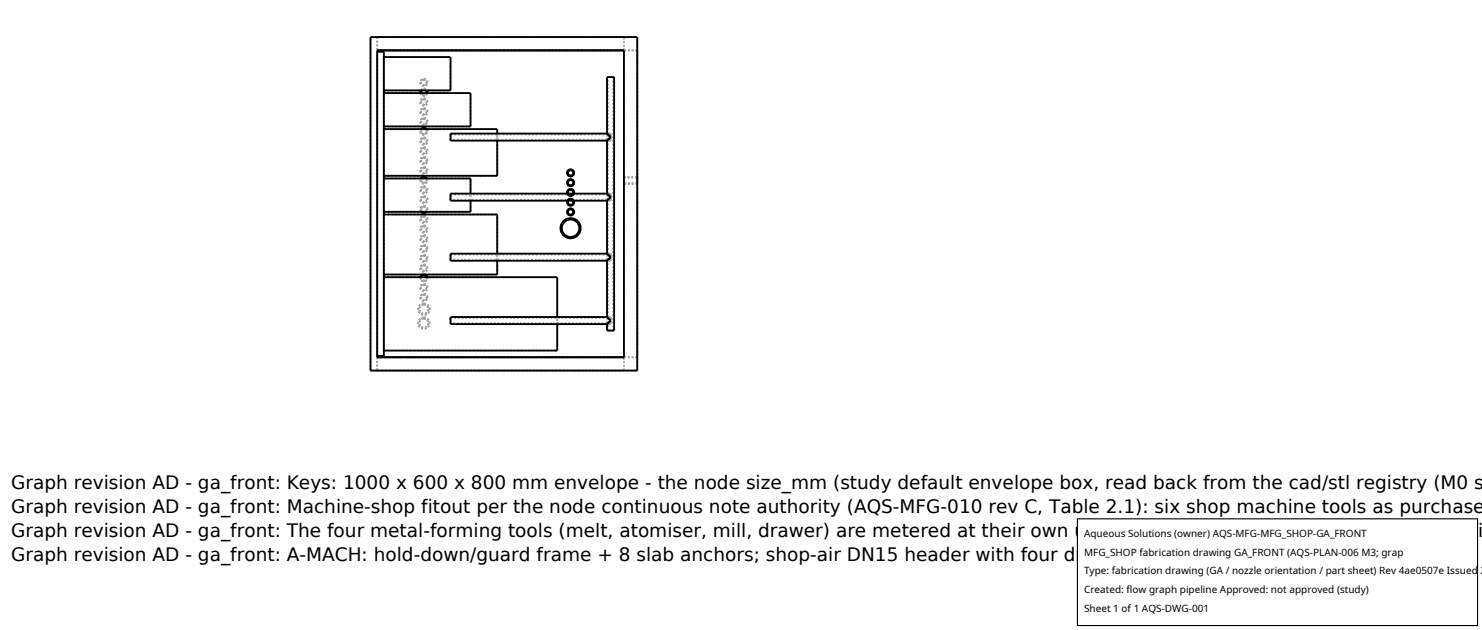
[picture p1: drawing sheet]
<svg xmlns="http://www.w3.org/2000/svg" width="212mm" height="90mm" viewBox="0 0 212 90" stroke-linecap="round" stroke-linejoin="round" font-family="sans-serif">
<g fill="none" stroke="#a0a0a0" stroke-width=".26" stroke-dasharray=".3 .3" stroke-linecap="butt">
<path d="M52.9 5.3h38.1M53.9 7.2h35.2M53.9 5.3v1.9M53.9 5.3h35.2M53.9 7.4h.9M54.8 18.1v-4.8M54.8 12.9v-4.8M54.8 18.4h16.2M54.8 18.1h12.4M54.8 13.3h12.4M54.8 12.9h9.5M54.8 8.1h9.5"/>
<path d="M60.1 12.9l.4-.2M60.3 12.9l.2-.1M60.5 19.6l.4 .2 .1 .3-.1 .4-.4 .1-.3-.1-.2-.4 .2-.3 .3-.2M60.5 19.8l.3 .1 .1 .3-.1 .2-.3 .1-.3-.1v-.3l.1-.2 .2-.1M60.5 18.2l.4 .2 .1 .4-.1 .3-.4 .2-.3-.2-.2-.4 .2-.3 .3-.2M60.5 18.4l.3 .1 .1 .2-.1 .3-.3 .1-.2-.1-.1-.2 .1-.3 .2-.1M60.5 16.8l.4 .2 .1 .4-.1 .3-.4 .2-.4-.2-.1-.4 .2-.3 .3-.2M60.5 17l.3 .1 .1 .3-.1 .2-.3 .1-.2-.1-.1-.3 .1-.2 .2-.1M60.5 15.4l.4 .2 .1 .4-.1 .3-.4 .2-.3-.2-.2-.4 .2-.3 .3-.2M60.5 15.6l.3 .1 .1 .3-.1 .2-.3 .1-.2-.1-.1-.3 .1-.2 .2-.1M60.5 14.1l.4 .1 .1 .4-.1 .3-.4 .2-.4-.2-.1-.4 .2-.3 .3-.1M60.5 14.2l.3 .1 .1 .3-.1 .2-.3 .1-.2-.1-.1-.2 .1-.3 .2-.1"/>
<path d="M60.5 12.7l.5 .2M60.5 12.7l.4 .1 .1 .4-.1 .3-.4 .2-.3-.2-.2-.4 .2-.3 .3-.1M60.5 12.8l.3 .1M60.5 12.8l.3 .1 .1 .3-.1 .2-.3 .1-.2-.1-.1-.2 .1-.3 .2-.1M60.5 11.3l.4 .1 .1 .4-.1 .3-.4 .2-.3-.2-.2-.4 .2-.3 .3-.1M60.5 11.4l.3 .1 .1 .3-.1 .3h-.3l-.2-.1-.1-.2 .1-.3 .2-.1M60.7 18.4l.2 .2v.3l-.1 .1-.3 .1-.2-.1-.1-.1v-.3l.1-.2M60.9 13.3l-.3 .2h-.3l-.1-.2M60.9 18.4l.1 .3v.3l-.4 .3-.3-.1-.2-.2-.1-.3 .1-.3M61 13.3l-.1 .3-.3 .1-.4-.1-.2-.3M64.3 12.9v-4.8M64.3 19.2v.8"/>
<path d="M64.3 20v-.8M64.3 19.2h22.4M67.2 18.1v-4.8M86.7 19.1l.5 .5M86.7 19.2l.2 .4-.2 .4M86.7 20l.2-.4-.2-.4M86.7 20h-22.4M86.7 19.2v.8M86.8 11h.8M86.8 19.1v-8.1M86.8 19.1l.4 .1M86.8 19.2l.4 .4"/>
<path d="M86.8 20l.4-.4M86.8 19.2v.8M87.2 19.9l-.4 .2M87.2 19.6v.3M87.2 19.2v.4M87.2 19.2l-.4-.1M87.2 19.2v-.1M87.2 19.1v.1M87.2 19.6v-.4M87.2 19.6v.4M87.2 20v-.4M87.2 19.9v.2"/>
<path d="M87.2 19.1h-.4M87.2 19.2h-.4M87.2 20h-.4M87.6 11h-.8M87.6 11v36.2M87.7 11h-1M89.1 5.3h-35.2M89.1 7.2v-1.9M91 7.2v43.8M91 7.2h-1.9M54.8 39.2v-8.6M54.8 30.2v-4.7"/>
<path d="M54.8 25.1v-6.7M54.8 39.6h24.8M54.8 39.2h16.2M54.8 30.6h16.2M54.8 30.2h12.4M54.8 25.5h12.4M54.8 25.1h16.2M60.2 30.2l-.2-.2 .1-.3 .2-.2 .2-.1M60.4 39.2h.1M60.4 30.2l-.2-.1v-.3l.1-.2 .2-.1M60.5 29.4l.3 .1 .2 .2v.3l-.1 .2M60.5 29.4l.4 .2 .1 .3-.1 .4-.4 .1-.3-.2-.2-.3 .2-.4 .3-.1"/>
<path d="M60.5 29.5l.3 .1 .1 .2v.3l-.2 .1M60.5 29.5l.3 .2 .1 .2-.1 .3-.3 .1-.2-.1-.1-.3 .1-.3 .2-.1M60.5 39.2h.2M60.5 39.2l.4 .1 .1 .4-.1 .3-.4 .2-.4-.2-.1-.4 .2-.3 .3-.1M60.5 39.3l.3 .1 .1 .3-.1 .2-.3 .2-.2-.2-.1-.2 .1-.3 .2-.1M60.5 37.8l.4 .1 .1 .4-.1 .3-.4 .2-.4-.2-.1-.4 .2-.3 .3-.1M60.5 37.9l.3 .1 .1 .3-.1 .3-.3 .1-.2-.2-.1-.2 .1-.3 .2-.1M60.5 36.4l.4 .1 .1 .4-.1 .3-.4 .2-.3-.2-.2-.3 .2-.4 .3-.1M60.5 36.5l.3 .1 .1 .3-.1 .3-.3 .1-.2-.2-.1-.2 .1-.3 .2-.1M60.5 35l.4 .1 .1 .4-.1 .3-.4 .2-.3-.1-.2-.4 .2-.4 .3-.1M60.5 35.1l.3 .1 .1 .3-.1 .3-.3 .1-.2-.1-.1-.3 .1-.3 .2-.1M60.5 33.6l.4 .1 .1 .4-.1 .4-.4 .1-.3-.2-.2-.3 .2-.4 .3-.1"/>
<path d="M60.5 33.7l.3 .1 .1 .3-.1 .3-.3 .1-.2-.1-.1-.3 .1-.3 .2-.1M60.5 32.2l.4 .2 .1 .3-.1 .4-.4 .1-.3-.2-.2-.3 .2-.4 .3-.1M60.5 32.3l.3 .1 .1 .3-.1 .3-.3 .1-.2-.1-.1-.3 .1-.3 .2-.1M60.5 30.8l.4 .2 .1 .3-.1 .4-.4 .1-.4-.2-.1-.3 .2-.4 .3-.1M60.5 30.9l.3 .2 .1 .2-.1 .3-.3 .1-.2-.1-.1-.3 .1-.3 .2-.1M60.5 28l.4 .2 .1 .3-.1 .4-.4 .1-.3-.1-.2-.4 .1-.3 .4-.2M60.5 28.1l.3 .1 .1 .3-.1 .3-.3 .1-.2-.1-.1-.3 .1-.3 .2-.1M60.5 26.6l.4 .2 .1 .3-.1 .4-.4 .1-.3-.1-.2-.4 .2-.4 .3-.1M60.5 26.7l.3 .2 .1 .2-.1 .3-.3 .1-.2-.1-.1-.3 .1-.3 .2-.1M60.5 25.2l.4 .2 .1 .3-.1 .4-.4 .1-.3-.1-.2-.4 .2-.4 .3-.1M60.5 25.3l.3 .2 .1 .2-.1 .3-.3 .1-.2-.1-.1-.3 .1-.2 .2-.2M60.5 23.8l.4 .2 .1 .3-.1 .4-.4 .1-.4-.1-.1-.4 .2-.3 .3-.2"/>
<path d="M60.5 24l.3 .1 .1 .2-.1 .3-.3 .1-.2-.1-.1-.3 .1-.3h.2M60.5 22.4l.4 .2 .1 .3-.1 .4-.4 .1-.3-.1-.2-.4 .2-.3 .3-.2M60.5 22.6l.3 .1 .1 .2-.1 .3-.3 .1-.2-.1-.1-.3 .1-.2 .2-.1M60.5 21l.4 .2 .1 .3-.1 .4-.4 .1-.4-.1-.1-.4 .2-.3 .3-.2M60.5 21.2l.3 .1 .1 .3-.1 .2-.3 .1-.2-.1-.1-.3 .1-.2 .2-.1M60.8 25.5l.1 .4-.4 .2-.3-.2v-.4M60.9 39.6l-.1 .3-.3 .2-.2-.2-.1-.3M61 25.5v.5l-.4 .2-.5-.2v-.5M61 39.6l-.1 .4-.3 .2-.4-.2-.2-.4M64.3 20.1v-1M64.3 28.7v-1.1M64.3 27.8v.7"/>
<path d="M64.3 28.5v-.7M64.3 27.8h22.4M64.3 37.2v-1M64.3 36.3v.8M64.3 37.1v-.8M64.3 36.3h22.4M67.2 30.2v-4.7M67.2 28.7v-1.1M71 39.2v-8.6M71 37.2v-1M71 25.1v-6.7M71 20.1v-1"/>
<path d="M81 27.6h.2M81.2 28.7h-.2M81.5 27l-.4 .1-.1 .4 .1 .3 .4 .2 .3-.1 .2-.4-.1-.4-.4-.1M81.5 27.1l-.3 .1-.1 .3 .1 .2 .3 .2 .3-.1 .1-.3-.1-.3-.3-.1M81.5 25.6l-.4 .1-.1 .4 .1 .3 .4 .2 .3-.1 .2-.4-.1-.4-.4-.1M81.5 25.7l-.3 .1-.1 .3 .1 .2 .3 .2 .2-.1 .2-.3-.1-.3-.3-.1M81.5 31.2l-.6 .1-.4 .3-.3 .4-.1 .6 .1 .5 .3 .5 .4 .3 .6 .1 .5-.1 .5-.3 .3-.4 .1-.6-.1-.5-.3-.5-.5-.3-.5-.1M81.5 31.3l-.5 .1-.4 .3-.3 .4-.1 .5 .1 .4 .3 .5 .4 .2 .5 .1 .5-.1 .4-.2 .2-.4 .1-.5-.1-.5-.2-.4-.5-.3-.4-.1M81.5 24.2l-.4 .1-.1 .4 .1 .3 .4 .2 .3-.1 .2-.4-.1-.4-.4-.1M81.5 24.3l-.3 .1-.1 .3 .1 .2 .3 .2 .2-.1 .2-.3-.1-.3-.3-.1M81.5 29.8l-.4 .1-.1 .3 .1 .4 .4 .2 .3-.2 .2-.3-.1-.4-.4-.1M81.5 29.9l-.3 .1-.1 .2 .1 .3 .3 .1 .2-.1 .2-.2-.1-.3-.3-.1"/>
<path d="M81.5 28.4l-.4 .1-.1 .4 .1 .3 .4 .2 .3-.2 .2-.3-.1-.4-.4-.1M81.5 28.5l-.3 .1-.1 .3 .1 .2 .3 .1h.2l.2-.3-.1-.3-.3-.1M81.8 27.6h.2M82 28.7h-.2M86.7 37.2l.5-.5M86.7 36.2l.5 .5M86.7 28.7l.5-.5M86.7 27.6l.5 .6M86.7 20.1l.5-.5M86.7 27.8l.2 .3-.2 .4M86.7 28.5l.2-.3-.2-.4M86.7 36.3l.2 .4-.2 .4"/>
<path d="M86.7 37.1l.2-.4-.2-.4M86.7 28.5h-22.4M86.7 27.8v.7M86.7 37.1h-22.4M86.7 36.3v.8M86.8 36.2v-7.5M86.8 27.6v-7.5M86.8 20.1l.4-.2M86.8 27.6l.4 .2M86.8 28.7l.4-.2M86.8 36.2l.4 .2M86.8 37.2l.4-.1"/>
<path d="M86.8 27.8l.4 .4M86.8 28.5l.4-.3M86.8 36.3l.4 .4M86.8 37.1l.4-.4M86.8 27.8v.7M86.8 36.3v.8M87.2 37.1l-.4 .1M87.2 36.7v.4M87.2 36.4v.3M87.2 36.4l-.4-.2M87.2 28.5l-.4 .2M87.2 28.2v.3"/>
<path d="M87.2 27.8v.4M87.2 27.8l-.4-.2M87.2 20.1v-.2M87.2 27.8v-.2M87.2 27.6v.2M87.2 28.2v-.4M87.2 28.5v-.3M87.2 28.5v.2M87.2 28.7v-.2M87.2 36.4v-.2M87.2 36.2v.2M87.2 36.7v-.4"/>
<path d="M87.2 36.3v.4M87.2 37.1v-.4M87.2 37.1v.1M87.2 37.2v-.1M87.2 20.1h-.4M87.2 27.6h-.4M87.2 27.8h-.4M87.2 28.5h-.4M87.2 28.7h-.4M87.2 36.2h-.4M87.2 36.3h-.4M87.2 37.1h-.4"/>
<path d="M87.2 37.2h-.4M89.1 25.3h1.9M89.1 25.3v1M89.1 26.3v-1M89.1 25.4h1.9M89.1 25.4v.7M89.1 26.1v-.7M91 25.3v1M91 26.3v-1M91 25.4v.7M91 26.1v-.7M91 26.3h-1.9"/>
<path d="M91 26.1h-1.9M52.9 52.9h38.1M52.9 52.9v-47.6M53.9 52.9h35.2M53.9 51v-43.8M53.9 51h35.2M53.9 51v1.9M53.9 50.8v-43.4M53.9 50.8h.9M54.8 50.8v-43.4M54.8 50.1v-10.5M54.8 50.1h24.8"/>
<path d="M60.5 42l.4 .1 .1 .4-.1 .3-.4 .2-.3-.2-.2-.3 .2-.4 .3-.1M60.5 42.1l.3 .1 .1 .3-.1 .2-.3 .1-.2-.1-.1-.2 .1-.3 .2-.1M60.5 45.3l.6 .3 .2 .6-.2 .5-.6 .2-.6-.2-.2-.6 .3-.5 .5-.3M60.5 45.5l.5 .2 .2 .5-.2 .4-.5 .2-.4-.2-.2-.5 .2-.4 .4-.2M60.5 43.4l.6 .2 .2 .6-.2 .5-.6 .3-.5-.3-.3-.6 .3-.5 .5-.2M60.5 43.5l.5 .2 .2 .5-.2 .4-.5 .2-.4-.2-.2-.5 .2-.4 .4-.2M60.5 40.6l.4 .1 .1 .4-.1 .3-.4 .2-.3-.2-.2-.4 .2-.3 .3-.1M60.5 40.7l.3 .1 .1 .3-.1 .3h-.3l-.3-.1v-.2l.1-.3 .2-.1M64.3 45.4v.7M64.3 46.1v-.7M64.3 45.4h22.4M64.3 46.3v-1"/>
<path d="M79.6 50.1v-10.5M79.6 46.3v-1M86.7 45.4l.2 .4-.2 .3M86.7 46.1l.2-.3-.2-.4M86.7 45.3l.5 .5M86.7 46.3l.5-.5M86.7 45.4v.7M86.7 46.1h-22.4M86.8 45.3l.4 .1M86.8 46.3l.4-.2M86.8 47.2v-.9M86.8 47.2h.8"/>
<path d="M86.8 45.3v-8.1M86.8 46.1l.4-.3M86.8 45.4l.4 .4M86.8 45.4v.7M87.2 45.4v.4M87.2 45.8v.3M87.2 46.1l-.4 .2M87.2 45.4l-.4-.1M87.2 46.1v.2M87.2 46.3v-.2M87.2 46.1v-.3M87.2 45.8v-.4"/>
<path d="M87.2 45.4v-.1M87.2 45.3v.1M87.2 46.3h-.4M87.2 46.1h-.4M87.2 45.4h-.4M87.2 45.3h-.4M87.6 47.2h-.8M87.7 47.2h-1M89.1 52.9h-35.2M89.1 51v-43.8M89.1 52.9v-1.9M91 52.9v-47.6"/>
<path d="M91 51v-43.8M91 51h-1.9"/>
</g>
<g fill="none" stroke="#000" stroke-width=".26">
<path d="M52.9 5.3h38.1v47.6h-38.1zM53.9 7.2h35.2v43.8h-35.2zM53.9 7.4h.9v43.4h-.9M54.8 18.4h16.2v.7M54.8 13.3h12.4v4.8h-12.4M54.8 8.1h9.5v4.8h-9.5M60.1 12.9l-.1 .4M60.1 18.4l.4-.2 .4 .2M60.3 12.9l-.1 .4M60.3 18.4h.4M60.8 12.9l.1 .4M61 12.9v.4"/>
<path d="M86.7 19.1l.5 .5M86.7 19.1h-22.4v1h22.4M86.7 19.1v-8.1h1v36.2h-1v-.9M86.8 19.2l.4 .4M87.2 19.6l-.5 .5M87.2 19.6l-.4 .4M54.8 39.6h24.8v5.7M54.8 30.6h16.2v5.6M54.8 25.5h12.4v2.1M60.1 25.5l.4-.3 .3 .1 .2 .2M60.2 30.2l.3 .2 .4-.2M60.2 39.6l.1-.2 .2-.1 .3 .1 .1 .2"/>
<path d="M60.2 25.5l.3-.2 .3 .2M60.4 39.2l-.4 .4M60.4 30.2h.3M60.7 39.2l.3 .4M67.2 28.7v1.5h-12.4M71 37.2v2h-16.2M71 20.1v5h-16.2M81 27.6h-16.7v1.1h16.7M81.2 27.6h.6M81.2 28.7h.6M82 28.7h4.7M82 27.6h4.7"/>
<path d="M86.7 27.6l.5 .6M86.7 36.2l.5 .5M86.7 36.2h-22.4v1h22.4M86.7 20.1v7.5M86.7 28.7v7.5M86.7 37.2v8.1M86.8 27.8l.4 .4M86.8 36.3l.4 .4M87.2 36.7l-.5 .5M87.2 36.7l-.4 .4M87.2 28.2l-.5 .5M79.6 46.3v3.8h-24.8"/>
<path d="M86.7 45.3l.5 .5M86.7 45.3h-22.4v1h22.4M86.8 45.4l.4 .4M87.2 45.8l-.5 .5M87.2 45.8l-.4 .3"/>
<circle cx="81.5" cy="26.1" r=".51"/>
<circle cx="81.5" cy="27.5" r=".51"/>
<circle cx="81.5" cy="32.6" r="1.44"/>
<circle cx="81.5" cy="30.3" r=".38"/>
<circle cx="81.5" cy="32.6" r="1.25"/>
<circle cx="81.5" cy="24.7" r=".38"/>
<circle cx="81.5" cy="28.9" r=".51"/>
<circle cx="81.5" cy="27.5" r=".38"/>
<circle cx="81.5" cy="26.1" r=".37"/>
<circle cx="81.5" cy="24.7" r=".51"/>
<circle cx="81.5" cy="30.3" r=".51"/>
<circle cx="81.5" cy="28.9" r=".38"/>
</g>
<path d="M153.9 74.1h57.1v15.2h-57.1z" fill="#fff" stroke="#000" stroke-width=".16"/>
<g font-size="2.6">
<text x="1.6" y="69.8">Graph revision AD - ga_front: Keys: 1000 x 600 x 800 mm envelope - the node size_mm (study default envelope box, read back from the cad/stl registry (M0 s</text>
<text x="1.6" y="73.3">Graph revision AD - ga_front: Machine-shop fitout per the node continuous note authority (AQS-MFG-010 rev C, Table 2.1): six shop machine tools as purchase</text>
<text x="1.6" y="76.7">Graph revision AD - ga_front: The four metal-forming tools (melt, atomiser, mill, drawer) are metered at their own units since the rev C split - not part of this fi</text>
<text x="1.6" y="80.2">Graph revision AD - ga_front: A-MACH: hold-down/guard frame + 8 slab anchors; shop-air DN15 header with four drop legs</text>
</g>
<g font-size="1.4">
<text x="154.8" y="76.6">Aqueous Solutions (owner) AQS-MFG-MFG_SHOP-GA_FRONT</text>
<text x="154.8" y="79.3">MFG_SHOP fabrication drawing GA_FRONT (AQS-PLAN-006 M3; grap</text>
<text x="154.8" y="82">Type: fabrication drawing (GA / nozzle orientation / part sheet) Rev 4ae0507e Issued 2</text>
<text x="154.8" y="84.7">Created: flow graph pipeline Approved: not approved (study)</text>
<text x="154.8" y="87.4">Sheet 1 of 1 AQS-DWG-001</text>
</g>
</svg>
